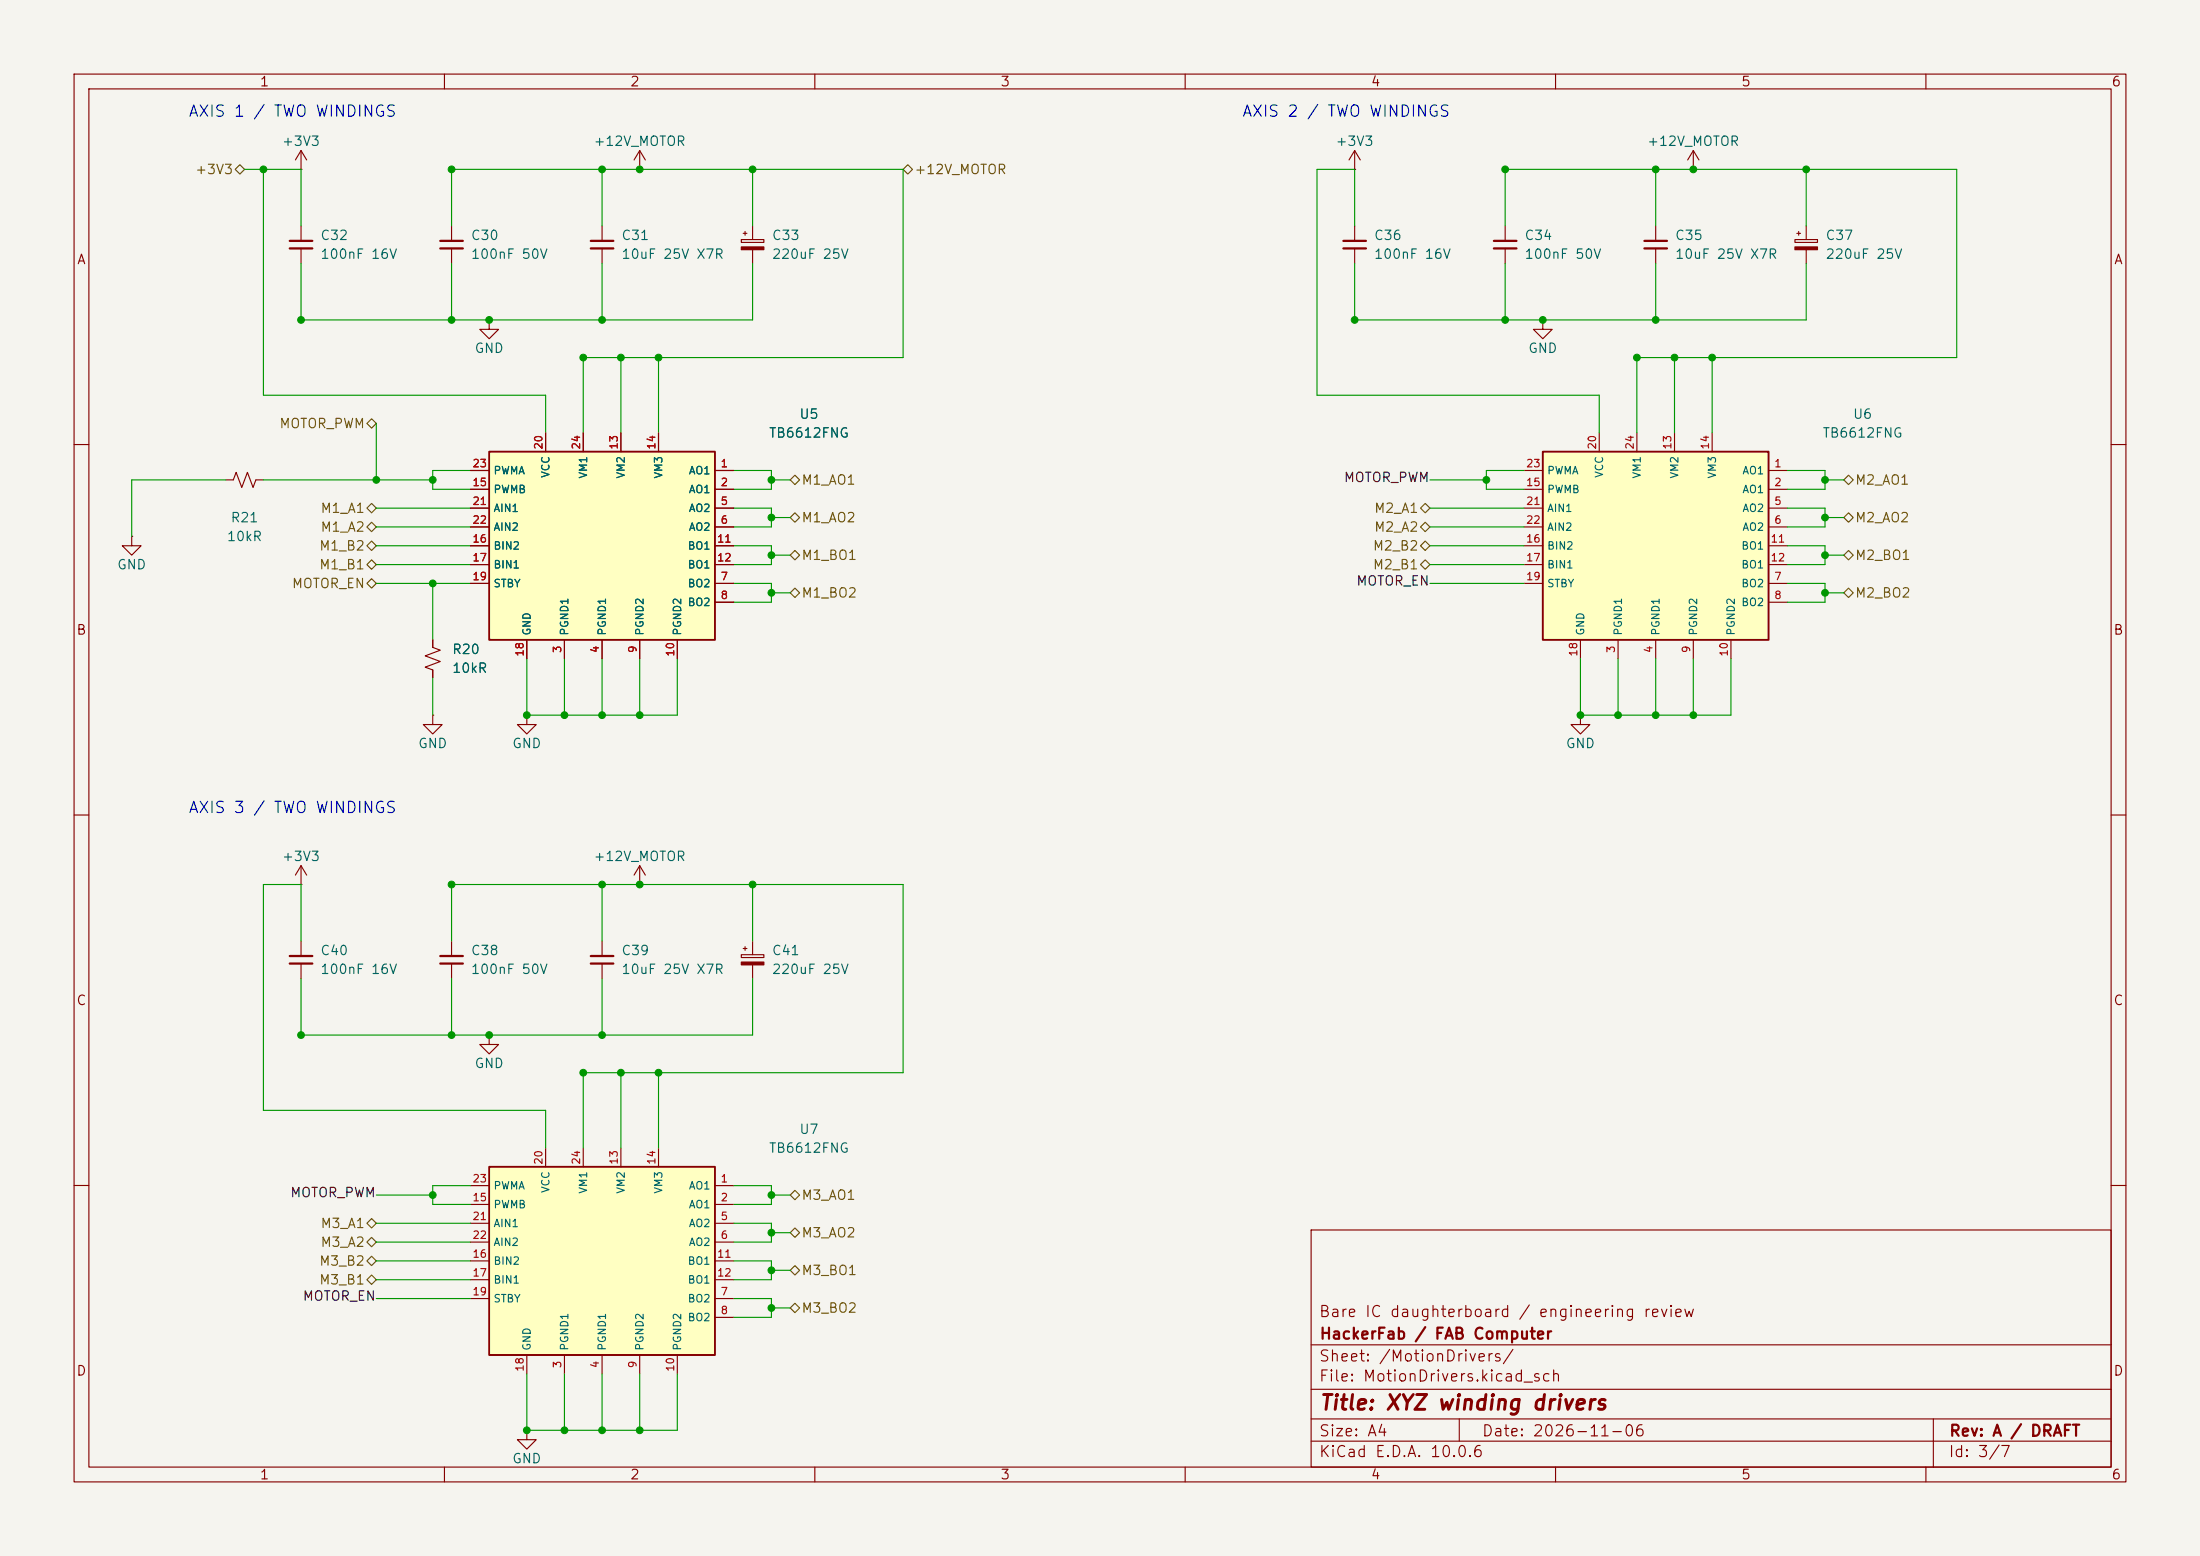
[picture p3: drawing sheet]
<svg xmlns="http://www.w3.org/2000/svg" width="297mm" height="210mm" viewBox="0 0 297 210" stroke-linecap="round" stroke-linejoin="round" font-family="sans-serif">
<path d="M0 0h297v210h-297z" fill="#f5f4ef" stroke="#f5f4ef" stroke-width=".14"/>
<g fill="none" stroke="#840000" stroke-width=".15">
<path d="M10 10h277v190h-277zM12 12h273v186h-273zM60 10v2M110 10v2M160 10v2M210 10v2M260 10v2M40.6 22.9h.1M40.6 20.3l-.7 1.3M40.6 20.3l.8 1.3M40.6 20.3v2.6M81.3 30.5v2"/>
<path d="M81.3 33.5v2.1M100.1 32.3h3v.4h-3zM100.3 31.5h.5M100.6 31.2v.6M101.6 30.5v1.8M101.6 33.7v1.9M182.9 30.5v2M182.9 33.5v2.1M203.2 30.5v2M203.2 33.5v2.1M228.6 22.9h.1M228.6 20.3l-.8 1.3"/>
<path d="M228.6 20.3l.8 1.3M228.6 20.3v2.6M242.3 32.3h3.1v.4h-3.1zM242.6 31.5h.5M242.8 31.2v.6M243.8 30.5v1.8M243.8 33.7v1.9M10 60h2M285 60h2M58.4 86.4v1l1 .4-2 .7 2 .8-2 .7 1 .4v1M71.1 96.5v1.3h1.3l-1.3 1.3-1.3-1.3h1.3M71.1 96.5h.1"/>
<path d="M213.4 96.5v1.3h1.2l-1.2 1.3-1.3-1.3h1.3M213.4 96.5h.1M10 110h2M40.6 119.4h.1M40.6 116.8v2.6M40.6 116.8l-.7 1.3M40.6 116.8l.8 1.3M86.4 119.4h.1M86.4 116.8l-.8 1.3M86.4 116.8l.7 1.3M86.4 116.8v2.6M285 110h2"/>
<path d="M40.6 127v2M40.6 130v2.1M81.3 127v2M81.3 130v2.1M100.1 128.9h3v.3h-3zM100.3 128h.5M100.6 127.8v.5M101.6 127v1.9M101.6 130.2v1.9M10 160h2M177 166h108v32h-108zM285 160h2"/>
<path d="M60 198v2M110 198v2M160 198v2M177 194.5h108M177 191.5h108M177 187.5h108M177 181.5h108M197 191.5v3M210 198v2M260 198v2M261 191.5v6.5"/>
</g>
<g fill="#840000" stroke="#840000" stroke-width=".15">
<path d="M242.3 33.3h3.1v.4h-3.1z"/>
<path d="M100.1 33.3h3v.4h-3z"/>
<path d="M100.1 129.8h3v.4h-3z"/>
</g>
<path d="M79.8 32.5h3M79.8 33.5h3M181.4 32.5h3M181.4 33.5h3M201.7 32.5h3M201.7 33.5h3M39.1 129h3.1M39.1 130h3.1M79.8 129h3M79.8 130h3" fill="none" stroke="#840000" stroke-width=".3"/>
<path d="M66 61h30.5v25.4h-30.5z" fill="#ffffc2"/>
<path d="M66 61h30.5v25.4h-30.5z" fill="none" stroke="#840000" stroke-width=".25"/>
<g fill="none" stroke="#840000" stroke-width=".15">
<path d="M182.9 22.9h.1M182.9 20.3l-.8 1.3M182.9 20.3l.7 1.3M182.9 20.3v2.6M73.7 58.4v2.6M78.7 58.4v2.6M83.8 58.4v2.6M88.9 58.4v2.6M63.5 63.5h2.5M63.5 66h2.5M63.5 68.6h2.5M63.5 71.1h2.5"/>
<path d="M63.5 78.7h2.5M63.5 73.7h2.5M63.5 76.2h2.5M96.5 63.5h2.6M96.5 66h2.6M96.5 68.6h2.6M96.5 71.1h2.6M96.5 78.7h2.6M96.5 73.7h2.6M96.5 76.2h2.6M71.1 86.4v2.5M76.2 86.4v2.5"/>
<path d="M81.3 86.4v2.5M86.4 86.4v2.5M91.4 86.4v2.5M96.5 81.3h2.6M61 127v2M61 130v2.1M66 139.7v1.3h1.3l-1.3 1.2-1.2-1.2h1.2M66 139.7h.1"/>
</g>
<path d="M59.4 129h3.1M59.4 130h3.1" fill="none" stroke="#840000" stroke-width=".3"/>
<path d="M208.3 61h30.5v25.4h-30.5z" fill="#ffffc2"/>
<path d="M208.3 61h30.5v25.4h-30.5z" fill="none" stroke="#840000" stroke-width=".25"/>
<g fill="none" stroke="#840000" stroke-width=".15">
<path d="M86.4 22.9h.1M86.4 20.3l-.8 1.3M86.4 20.3l.7 1.3M86.4 20.3v2.6M66 43.2v1.3h1.3l-1.3 1.2-1.2-1.2h1.2M66 43.2h.1M215.9 58.4v2.6M221 58.4v2.6M226.1 58.4v2.6M231.1 58.4v2.6M17.8 72.4v1.3h1.2l-1.2 1.2-1.3-1.2h1.3M17.8 72.4h.1"/>
<path d="M205.7 63.5h2.6M205.7 66h2.6M205.7 68.6h2.6M205.7 71.1h2.6M205.7 78.7h2.6M205.7 73.7h2.6M205.7 76.2h2.6M238.8 63.5h2.5M238.8 66h2.5M238.8 68.6h2.5M238.8 71.1h2.5M238.8 78.7h2.5"/>
<path d="M238.8 73.7h2.5M238.8 76.2h2.5M213.4 86.4v2.5M218.4 86.4v2.5M223.5 86.4v2.5M228.6 86.4v2.5M233.7 86.4v2.5M238.8 81.3h2.5"/>
</g>
<path d="M66 157.5h30.5v25.4h-30.5z" fill="#ffffc2"/>
<path d="M66 157.5h30.5v25.4h-30.5z" fill="none" stroke="#840000" stroke-width=".25"/>
<g fill="none" stroke="#840000" stroke-width=".15">
<path d="M40.6 30.5v2M40.6 33.5v2.1M61 30.5v2M61 33.5v2.1M223.5 30.5v2M223.5 33.5v2.1M73.7 58.4v2.6M78.7 58.4v2.6M83.8 58.4v2.6M88.9 58.4v2.6M208.3 43.2v1.3h1.2l-1.2 1.2-1.3-1.2h1.3M208.3 43.2h.1"/>
<path d="M30.5 64.8h1l.4-1 .7 2 .8-2 .8 2 .3-1h1.1M63.5 63.5h2.5M63.5 66h2.5M63.5 68.6h2.5M63.5 71.1h2.5M63.5 78.7h2.5M63.5 73.7h2.5M63.5 76.2h2.5M96.5 63.5h2.6M96.5 66h2.6M96.5 68.6h2.6M96.5 71.1h2.6"/>
<path d="M96.5 78.7h2.6M96.5 73.7h2.6M96.5 76.2h2.6M58.4 96.5v1.3h1.3l-1.3 1.3-1.3-1.3h1.3M58.4 96.5h.1M58.4 86.4v1M58.4 90.4v1M71.1 86.4v2.5M76.2 86.4v2.5M81.3 86.4v2.5M86.4 86.4v2.5M91.4 86.4v2.5"/>
<path d="M96.5 81.3h2.6M73.7 154.9v2.6M78.7 154.9v2.6M83.8 154.9v2.6M88.9 154.9v2.6M63.5 160h2.5M63.5 162.6h2.5M63.5 165.1h2.5M63.5 167.6h2.5M63.5 175.3h2.5M63.5 170.2h2.5M63.5 172.7h2.5"/>
<path d="M96.5 160h2.6M96.5 162.6h2.6M96.5 165.1h2.6M96.5 167.6h2.6M96.5 175.3h2.6M96.5 177.8h2.6M96.5 170.2h2.6M96.5 172.7h2.6M71.1 193v1.3h1.3l-1.3 1.3-1.3-1.3h1.3M71.1 193h.1M71.1 182.9v2.5M76.2 182.9v2.5"/>
<path d="M81.3 182.9v2.5M86.4 182.9v2.5M91.4 182.9v2.5"/>
</g>
<path d="M39.1 32.5h3.1M39.1 33.5h3.1M59.4 32.5h3.1M59.4 33.5h3.1M222 32.5h3M222 33.5h3" fill="none" stroke="#840000" stroke-width=".3"/>
<g fill="none" stroke="#725600" stroke-width=".15">
<path d="M32.4 22.2l.6 .7-.6 .6-.7-.6zM121.9 22.9l.7-.7 .6 .7-.6 .6zM49.5 57.2l.7-.7 .6 .7-.6 .6zM49.5 73.7l.7-.7 .6 .7-.6 .6zM49.5 76.2l.7-.6 .6 .6-.6 .6zM49.5 78.7l.7-.6 .6 .6-.6 .7zM49.5 71.1l.7-.6 .6 .6-.6 .7zM49.5 68.6l.7-.7 .6 .7-.6 .6zM106.7 64.8l.6-.7 .6 .7-.6 .6zM106.7 69.9l.6-.7 .6 .7-.6 .6zM107.3 74.3l.6 .6-.6 .7-.6-.7zM191.8 68.6l.6-.7 .6 .7-.6 .6z"/>
<path d="M191.8 71.1l.6-.6 .6 .6-.6 .7zM191.8 76.2l.6-.6 .6 .6-.6 .6zM191.8 73.7l.6-.7 .6 .7-.6 .6zM248.9 64.8l.7-.7 .6 .7-.6 .6zM248.9 69.9l.7-.7 .6 .7-.6 .6zM249.6 74.3l.6 .6-.6 .7-.7-.7zM106.7 80l.6-.6 .6 .6-.6 .6zM248.9 80l.7-.6 .6 .6-.6 .6zM49.5 170.2l.7-.7 .6 .7-.6 .6zM49.5 172.7l.7-.6 .6 .6-.6 .7zM50.2 164.5l.6 .6-.6 .6-.7-.6zM50.2 167l.6 .6-.6 .7-.7-.7z"/>
<path d="M106.7 161.3l.6-.6 .6 .6-.6 .6zM106.7 166.4l.6-.7 .6 .7-.6 .6zM106.7 171.5l.6-.7 .6 .7-.6 .6zM106.7 176.5l.6-.6 .6 .6-.6 .7z"/>
</g>
<g fill="none" stroke="#009600" stroke-width=".15">
<path d="M33 22.9h7.6v7.6M35.6 22.9v30.4h38.1v5.1M40.6 35.6v7.6h61v-7.6M61 30.5v-7.6h60.9v25.4h-43.2v10.1M61 35.6v7.6M81.3 22.9v7.6M81.3 35.6v7.6M101.6 22.9v7.6M182.9 30.5v-7.6h-5.1v30.4h38.1v5.1M182.9 35.6v7.6h60.9v-7.6M203.2 30.5v-7.6h61v25.4h-43.2v10.1M203.2 35.6v7.6"/>
<path d="M223.5 22.9v7.6M223.5 35.6v7.6M243.8 22.9v7.6M50.8 57.2v7.6M83.8 48.3v10.1M88.9 48.3v10.1M226.1 48.3v10.1M231.1 48.3v10.1M30.5 64.8h-12.7v7.6M35.6 64.8h22.8M50.8 68.6h12.7M50.8 71.1h12.7"/>
<path d="M50.8 73.7h12.7M50.8 76.2h12.7M50.8 78.7h12.7M58.4 78.7v7.7M63.5 63.5h-5.1v2.5h5.1M99.1 68.6h5v2.5h-5M99.1 73.7h5v2.5h-5M99.1 78.7h5v2.6h-5M99.1 63.5h5v2.5h-5M104.1 64.8h2.6M104.1 69.9h2.6M104.1 74.9h2.6"/>
<path d="M193 68.6h12.7M193 71.1h12.7M193 73.7h12.7M193 76.2h12.7M193 78.7h12.7M193 64.8h7.7M205.7 63.5h-5v2.5h5M241.3 68.6h5.1v2.5h-5.1M241.3 73.7h5.1v2.5h-5.1M241.3 78.7h5.1v2.6h-5.1M241.3 63.5h5.1v2.5h-5.1M246.4 64.8h2.5"/>
<path d="M246.4 69.9h2.5M246.4 74.9h2.5M58.4 91.4v5.1M71.1 88.9v7.6h20.3v-7.6M76.2 88.9v7.6M81.3 88.9v7.6M86.4 88.9v7.6M104.1 80h2.6M213.4 88.9v7.6h20.3v-7.6M218.4 88.9v7.6M223.5 88.9v7.6M228.6 88.9v7.6"/>
<path d="M246.4 80h2.5M81.3 119.4v7.6M101.6 119.4v7.6M40.6 127v-7.6h-5v30.5h38.1v5M40.6 132.1v7.6h61v-7.6M61 127v-7.6h60.9v25.4h-43.2v10.1M61 132.1v7.6M81.3 132.1v7.6M83.8 144.8v10.1M88.9 144.8v10.1M50.8 165.1h12.7M50.8 167.6h12.7"/>
<path d="M50.8 170.2h12.7M50.8 172.7h12.7M50.8 175.3h12.7M50.8 161.3h7.6M63.5 160h-5.1v2.6h5.1M99.1 160h5v2.6h-5M99.1 165.1h5v2.5h-5M99.1 170.2h5v2.5h-5M99.1 175.3h5v2.5h-5M104.1 161.3h2.6M104.1 166.4h2.6M104.1 171.5h2.6"/>
<path d="M104.1 176.5h2.6M71.1 185.4v7.6h20.3v-7.6M76.2 185.4v7.6M81.3 185.4v7.6M86.4 185.4v7.6"/>
</g>
<g fill="#009600" stroke="#009600" stroke-width=".14">
<circle cx="104.1" cy="64.8" r=".46"/>
<circle cx="101.6" cy="22.9" r=".46"/>
<circle cx="83.8" cy="48.3" r=".46"/>
<circle cx="88.9" cy="48.3" r=".46"/>
<circle cx="81.3" cy="43.2" r=".46"/>
<circle cx="246.4" cy="64.8" r=".46"/>
<circle cx="243.8" cy="22.9" r=".46"/>
<circle cx="226.1" cy="48.3" r=".46"/>
<circle cx="231.1" cy="48.3" r=".46"/>
<circle cx="223.5" cy="43.2" r=".46"/>
<circle cx="228.6" cy="22.9" r=".46"/>
<circle cx="223.5" cy="22.9" r=".46"/>
<circle cx="208.3" cy="43.2" r=".46"/>
<circle cx="203.2" cy="43.2" r=".46"/>
<circle cx="221" cy="48.3" r=".46"/>
<circle cx="203.2" cy="22.9" r=".46"/>
<circle cx="182.9" cy="43.2" r=".46"/>
<circle cx="200.7" cy="64.8" r=".46"/>
<circle cx="228.6" cy="96.5" r=".46"/>
<circle cx="213.4" cy="96.5" r=".46"/>
<circle cx="218.4" cy="96.5" r=".46"/>
<circle cx="223.5" cy="96.5" r=".46"/>
<circle cx="246.4" cy="80" r=".46"/>
<circle cx="246.4" cy="69.9" r=".46"/>
<circle cx="246.4" cy="74.9" r=".46"/>
<circle cx="66" cy="43.2" r=".46"/>
<circle cx="61" cy="43.2" r=".46"/>
<circle cx="78.7" cy="48.3" r=".46"/>
<circle cx="86.4" cy="22.9" r=".46"/>
<circle cx="81.3" cy="22.9" r=".46"/>
<circle cx="35.6" cy="22.9" r=".46"/>
<circle cx="40.6" cy="43.2" r=".46"/>
<circle cx="61" cy="22.9" r=".46"/>
<circle cx="71.1" cy="96.5" r=".46"/>
<circle cx="58.4" cy="78.7" r=".46"/>
<circle cx="104.1" cy="74.9" r=".46"/>
<circle cx="104.1" cy="80" r=".46"/>
<circle cx="104.1" cy="69.9" r=".46"/>
<circle cx="86.4" cy="96.5" r=".46"/>
<circle cx="76.2" cy="96.5" r=".46"/>
<circle cx="81.3" cy="96.5" r=".46"/>
<circle cx="101.6" cy="119.4" r=".46"/>
<circle cx="40.6" cy="139.7" r=".46"/>
<circle cx="61" cy="119.4" r=".46"/>
<circle cx="83.8" cy="144.8" r=".46"/>
<circle cx="81.3" cy="139.7" r=".46"/>
<circle cx="81.3" cy="119.4" r=".46"/>
<circle cx="86.4" cy="119.4" r=".46"/>
<circle cx="61" cy="139.7" r=".46"/>
<circle cx="66" cy="139.7" r=".46"/>
<circle cx="58.4" cy="161.3" r=".46"/>
<circle cx="78.7" cy="144.8" r=".46"/>
<circle cx="88.9" cy="144.8" r=".46"/>
<circle cx="81.3" cy="193" r=".46"/>
<circle cx="86.4" cy="193" r=".46"/>
<circle cx="104.1" cy="166.4" r=".46"/>
<circle cx="104.1" cy="171.5" r=".46"/>
<circle cx="104.1" cy="176.5" r=".46"/>
<circle cx="104.1" cy="161.3" r=".46"/>
<circle cx="76.2" cy="193" r=".46"/>
<circle cx="71.1" cy="193" r=".46"/>
<circle cx="58.4" cy="64.8" r=".46"/>
<circle cx="50.8" cy="64.8" r=".46"/>
</g>
<text font-size="2" fill="#840000" x="178" y="190.8">Title: XYZ winding drivers</text>
<g font-size="1.5" fill="#0000c2">
<text x="25.3" y="16.1">AXIS 1 / TWO WINDINGS</text>
<text x="167.6" y="16.1">AXIS 2 / TWO WINDINGS</text>
<text x="25.3" y="110.1">AXIS 3 / TWO WINDINGS</text>
</g>
<g font-size="1.5" fill="#840000">
<text x="178" y="178.1">Bare IC daughterboard / engineering review</text>
<text x="178" y="184.1">Sheet: /MotionDrivers/</text>
<text x="178" y="181.1">HackerFab / FAB Computer</text>
<text x="178" y="186.8">File: MotionDrivers.kicad_sch</text>
<text x="178" y="197">KiCad E.D.A. 10.0.6</text>
<text x="178" y="194.2">Size: A4</text>
<text x="200" y="194.2">Date: 2026-11-06</text>
<text x="263" y="197">Id: 3/7</text>
<text x="263" y="194.2">Rev: A / DRAFT</text>
</g>
<g font-size="1.3" fill="#840000">
<text x="35" y="12">1</text>
<text x="85" y="12">2</text>
<text x="135" y="12">3</text>
<text x="185" y="12">4</text>
<text x="235" y="12">5</text>
<text x="285" y="12">6</text>
<text x="10.3" y="36">A</text>
<text x="285.3" y="36">A</text>
<text x="10.2" y="86">B</text>
<text x="285.2" y="86">B</text>
<text x="10.2" y="136">C</text>
<text x="285.2" y="136">C</text>
<text x="10.2" y="186">D</text>
<text x="285.2" y="186">D</text>
<text x="35" y="200">1</text>
<text x="85" y="200">2</text>
<text x="135" y="200">3</text>
<text x="185" y="200">4</text>
<text x="235" y="200">5</text>
<text x="285" y="200">6</text>
</g>
<g font-size="1.3" fill="#725600">
<text x="26.3" y="23.8">+3V3</text>
<text x="123.4" y="23.8">+12V_MOTOR</text>
<text x="37.6" y="58.1">MOTOR_PWM</text>
<text x="108.1" y="65.7">M1_AO1</text>
<text x="250.4" y="65.7">M2_AO1</text>
<text x="43.2" y="69.5">M1_A1</text>
<text x="108.1" y="70.8">M1_AO2</text>
<text x="185.4" y="69.5">M2_A1</text>
<text x="250.4" y="70.8">M2_AO2</text>
<text x="43" y="74.6">M1_B2</text>
<text x="43" y="77.2">M1_B1</text>
<text x="43.2" y="72.1">M1_A2</text>
<text x="108.1" y="75.9">M1_BO1</text>
<text x="185.2" y="77.2">M2_B1</text>
<text x="185.2" y="74.6">M2_B2</text>
<text x="185.4" y="72.1">M2_A2</text>
<text x="250.4" y="75.9">M2_BO1</text>
<text x="39.3" y="79.7">MOTOR_EN</text>
<text x="108.1" y="81">M1_BO2</text>
<text x="250.4" y="81">M2_BO2</text>
<text x="43.2" y="166.1">M3_A1</text>
<text x="108.1" y="162.3">M3_AO1</text>
<text x="108.1" y="167.3">M3_AO2</text>
<text x="43" y="171.1">M3_B2</text>
<text x="43" y="173.7">M3_B1</text>
<text x="43.2" y="168.6">M3_A2</text>
<text x="108.1" y="172.4">M3_BO1</text>
<text x="108.1" y="177.5">M3_BO2</text>
</g>
<g font-size="1.3" fill="#006464">
<text x="38" y="20">+3V3</text>
<text x="80" y="20">+12V_MOTOR</text>
<text x="180.2" y="20">+3V3</text>
<text x="222.3" y="20">+12V_MOTOR</text>
<text x="43.2" y="32.7">C32</text>
<text x="43.2" y="35.3">100nF 16V</text>
<text x="63.5" y="32.7">C30</text>
<text x="63.5" y="35.3">100nF 50V</text>
<text x="83.8" y="32.7">C31</text>
<text x="83.8" y="35.3">10uF 25V X7R</text>
<text x="104.1" y="32.7">C33</text>
<text x="104.1" y="35.3">220uF 25V</text>
<text x="185.4" y="32.7">C36</text>
<text x="185.4" y="35.3">100nF 16V</text>
<text x="205.7" y="32.7">C34</text>
<text x="205.7" y="35.3">100nF 50V</text>
<text x="226" y="32.7">C35</text>
<text x="226" y="35.3">10uF 25V X7R</text>
<text x="246.4" y="32.7">C37</text>
<text x="246.4" y="35.3">220uF 25V</text>
<text x="64" y="48">GND</text>
<text x="206.2" y="48">GND</text>
<text x="103.7" y="59.4">TB6612FNG</text>
<text x="107.8" y="56.8">U5</text>
<text x="246" y="59.4">TB6612FNG</text>
<text x="250.1" y="56.8">U6</text>
<text x="31" y="70.8">R21</text>
<text x="15.7" y="77.2">GND</text>
<text x="30.5" y="73.4">10kR</text>
<text x="60.9" y="88.6">R20</text>
<text x="60.9" y="91.1">10kR</text>
<text x="56.4" y="101.3">GND</text>
<text x="69.1" y="101.3">GND</text>
<text x="211.3" y="101.3">GND</text>
<text x="38" y="116.5">+3V3</text>
<text x="80" y="116.5">+12V_MOTOR</text>
<text x="43.2" y="129.2">C40</text>
<text x="43.2" y="131.8">100nF 16V</text>
<text x="63.5" y="129.2">C38</text>
<text x="63.5" y="131.8">100nF 50V</text>
<text x="83.8" y="129.2">C39</text>
<text x="83.8" y="131.8">10uF 25V X7R</text>
<text x="104.1" y="129.2">C41</text>
<text x="104.1" y="131.8">220uF 25V</text>
<text x="64" y="144.5">GND</text>
<text x="103.7" y="155.9">TB6612FNG</text>
<text x="107.8" y="153.4">U7</text>
<text x="69.1" y="197.8">GND</text>
</g>
<g font-size="1.3" fill="#0f0f0f">
<text x="181.3" y="65.4">MOTOR_PWM</text>
<text x="183" y="79.4">MOTOR_EN</text>
<text x="39.1" y="161.9">MOTOR_PWM</text>
<text x="40.8" y="175.9">MOTOR_EN</text>
</g>
<g font-size="1" fill="#a90000">
<text x="63.7" y="65.9">15</text>
<text x="63.7" y="63.3">23</text>
<text x="73.5" y="60.8" transform="rotate(-90 73.5 60.8)">20</text>
<text x="78.6" y="60.8" transform="rotate(-90 78.6 60.8)">24</text>
<text x="83.6" y="60.8" transform="rotate(-90 83.6 60.8)">13</text>
<text x="88.7" y="60.8" transform="rotate(-90 88.7 60.8)">14</text>
<text x="97.2" y="63.3">1</text>
<text x="97.2" y="65.9">2</text>
<text x="205.9" y="65.9">15</text>
<text x="205.9" y="63.3">23</text>
<text x="215.7" y="60.8" transform="rotate(-90 215.7 60.8)">20</text>
<text x="220.8" y="60.8" transform="rotate(-90 220.8 60.8)">24</text>
<text x="225.9" y="60.8" transform="rotate(-90 225.9 60.8)">13</text>
<text x="231" y="60.8" transform="rotate(-90 231 60.8)">14</text>
<text x="239.4" y="63.3">1</text>
<text x="239.4" y="65.9">2</text>
<text x="63.7" y="68.4">21</text>
<text x="63.7" y="70.9">22</text>
<text x="97.2" y="68.4">5</text>
<text x="97.2" y="70.9">6</text>
<text x="205.9" y="68.4">21</text>
<text x="205.9" y="70.9">22</text>
<text x="239.4" y="68.4">5</text>
<text x="239.4" y="70.9">6</text>
<text x="63.7" y="73.5">16</text>
<text x="63.7" y="76">17</text>
<text x="96.7" y="73.5">11</text>
<text x="96.7" y="76">12</text>
<text x="205.9" y="73.5">16</text>
<text x="205.9" y="76">17</text>
<text x="239" y="73.5">11</text>
<text x="239" y="76">12</text>
<text x="63.7" y="78.6">19</text>
<text x="97.2" y="78.6">7</text>
<text x="97.2" y="81.1">8</text>
<text x="205.9" y="78.6">19</text>
<text x="239.4" y="78.6">7</text>
<text x="239.4" y="81.1">8</text>
<text x="70.9" y="88.7" transform="rotate(-90 70.9 88.7)">18</text>
<text x="76" y="88.2" transform="rotate(-90 76 88.2)">3</text>
<text x="81.1" y="88.2" transform="rotate(-90 81.1 88.2)">4</text>
<text x="86.2" y="88.2" transform="rotate(-90 86.2 88.2)">9</text>
<text x="91.3" y="88.7" transform="rotate(-90 91.3 88.7)">10</text>
<text x="213.2" y="88.7" transform="rotate(-90 213.2 88.7)">18</text>
<text x="218.3" y="88.2" transform="rotate(-90 218.3 88.2)">3</text>
<text x="223.3" y="88.2" transform="rotate(-90 223.3 88.2)">4</text>
<text x="228.4" y="88.2" transform="rotate(-90 228.4 88.2)">9</text>
<text x="233.5" y="88.7" transform="rotate(-90 233.5 88.7)">10</text>
<text x="63.7" y="159.8">23</text>
<text x="73.5" y="157.3" transform="rotate(-90 73.5 157.3)">20</text>
<text x="78.6" y="157.3" transform="rotate(-90 78.6 157.3)">24</text>
<text x="83.6" y="157.3" transform="rotate(-90 83.6 157.3)">13</text>
<text x="88.7" y="157.3" transform="rotate(-90 88.7 157.3)">14</text>
<text x="97.2" y="159.8">1</text>
<text x="63.7" y="162.4">15</text>
<text x="63.7" y="164.9">21</text>
<text x="63.7" y="167.5">22</text>
<text x="97.2" y="162.4">2</text>
<text x="97.2" y="164.9">5</text>
<text x="97.2" y="167.5">6</text>
<text x="63.7" y="170">16</text>
<text x="63.7" y="172.5">17</text>
<text x="96.7" y="170">11</text>
<text x="96.7" y="172.5">12</text>
<text x="63.7" y="175.1">19</text>
<text x="97.2" y="175.1">7</text>
<text x="97.2" y="177.6">8</text>
<text x="70.9" y="185.2" transform="rotate(-90 70.9 185.2)">18</text>
<text x="76" y="184.7" transform="rotate(-90 76 184.7)">3</text>
<text x="81.1" y="184.7" transform="rotate(-90 81.1 184.7)">4</text>
<text x="86.2" y="184.7" transform="rotate(-90 86.2 184.7)">9</text>
<text x="91.3" y="185.2" transform="rotate(-90 91.3 185.2)">10</text>
</g>
<g font-size="1" fill="#006464">
<text x="66.5" y="64.3">PWMA</text>
<text x="74.4" y="64.6" transform="rotate(-90 74.4 64.6)">VCC</text>
<text x="79.5" y="64.7" transform="rotate(-90 79.5 64.7)">VM1</text>
<text x="84.6" y="64.7" transform="rotate(-90 84.6 64.7)">VM2</text>
<text x="89.7" y="64.7" transform="rotate(-90 89.7 64.7)">VM3</text>
<text x="92.9" y="64.3">AO1</text>
<text x="208.8" y="64.3">PWMA</text>
<text x="216.7" y="64.6" transform="rotate(-90 216.7 64.6)">VCC</text>
<text x="221.7" y="64.7" transform="rotate(-90 221.7 64.7)">VM1</text>
<text x="226.8" y="64.7" transform="rotate(-90 226.8 64.7)">VM2</text>
<text x="231.9" y="64.7" transform="rotate(-90 231.9 64.7)">VM3</text>
<text x="235.1" y="64.3">AO1</text>
<text x="66.5" y="66.8">PWMB</text>
<text x="66.5" y="69.3">AIN1</text>
<text x="66.5" y="71.9">AIN2</text>
<text x="92.9" y="66.8">AO1</text>
<text x="92.9" y="69.3">AO2</text>
<text x="92.9" y="71.9">AO2</text>
<text x="208.8" y="66.8">PWMB</text>
<text x="208.8" y="69.3">AIN1</text>
<text x="208.8" y="71.9">AIN2</text>
<text x="235.1" y="66.8">AO1</text>
<text x="235.1" y="69.3">AO2</text>
<text x="235.1" y="71.9">AO2</text>
<text x="66.5" y="74.4">BIN2</text>
<text x="66.5" y="77">BIN1</text>
<text x="92.8" y="74.4">BO1</text>
<text x="92.8" y="77">BO1</text>
<text x="208.8" y="74.4">BIN2</text>
<text x="208.8" y="77">BIN1</text>
<text x="235" y="74.4">BO1</text>
<text x="235" y="77">BO1</text>
<text x="66.5" y="79.5">STBY</text>
<text x="92.8" y="79.5">BO2</text>
<text x="92.8" y="82">BO2</text>
<text x="208.8" y="79.5">STBY</text>
<text x="235" y="79.5">BO2</text>
<text x="235" y="82">BO2</text>
<text x="71.9" y="85.9" transform="rotate(-90 71.9 85.9)">GND</text>
<text x="77" y="85.9" transform="rotate(-90 77 85.9)">PGND1</text>
<text x="82" y="85.9" transform="rotate(-90 82 85.9)">PGND1</text>
<text x="87.1" y="85.9" transform="rotate(-90 87.1 85.9)">PGND2</text>
<text x="92.2" y="85.9" transform="rotate(-90 92.2 85.9)">PGND2</text>
<text x="214.1" y="85.9" transform="rotate(-90 214.1 85.9)">GND</text>
<text x="219.2" y="85.9" transform="rotate(-90 219.2 85.9)">PGND1</text>
<text x="224.3" y="85.9" transform="rotate(-90 224.3 85.9)">PGND1</text>
<text x="229.4" y="85.9" transform="rotate(-90 229.4 85.9)">PGND2</text>
<text x="234.4" y="85.9" transform="rotate(-90 234.4 85.9)">PGND2</text>
<text x="66.5" y="160.8">PWMA</text>
<text x="74.4" y="161.1" transform="rotate(-90 74.4 161.1)">VCC</text>
<text x="79.5" y="161.2" transform="rotate(-90 79.5 161.2)">VM1</text>
<text x="84.6" y="161.2" transform="rotate(-90 84.6 161.2)">VM2</text>
<text x="89.7" y="161.2" transform="rotate(-90 89.7 161.2)">VM3</text>
<text x="92.9" y="160.8">AO1</text>
<text x="66.5" y="163.3">PWMB</text>
<text x="66.5" y="165.9">AIN1</text>
<text x="92.9" y="163.3">AO1</text>
<text x="92.9" y="165.9">AO2</text>
<text x="66.5" y="170.9">BIN2</text>
<text x="66.5" y="173.5">BIN1</text>
<text x="66.5" y="168.4">AIN2</text>
<text x="92.8" y="170.9">BO1</text>
<text x="92.8" y="173.5">BO1</text>
<text x="92.9" y="168.4">AO2</text>
<text x="66.5" y="176">STBY</text>
<text x="92.8" y="176">BO2</text>
<text x="92.8" y="178.6">BO2</text>
<text x="71.9" y="182.4" transform="rotate(-90 71.9 182.4)">GND</text>
<text x="77" y="182.4" transform="rotate(-90 77 182.4)">PGND1</text>
<text x="82" y="182.4" transform="rotate(-90 82 182.4)">PGND1</text>
<text x="87.1" y="182.4" transform="rotate(-90 87.1 182.4)">PGND2</text>
<text x="92.2" y="182.4" transform="rotate(-90 92.2 182.4)">PGND2</text>
</g>
</svg>
